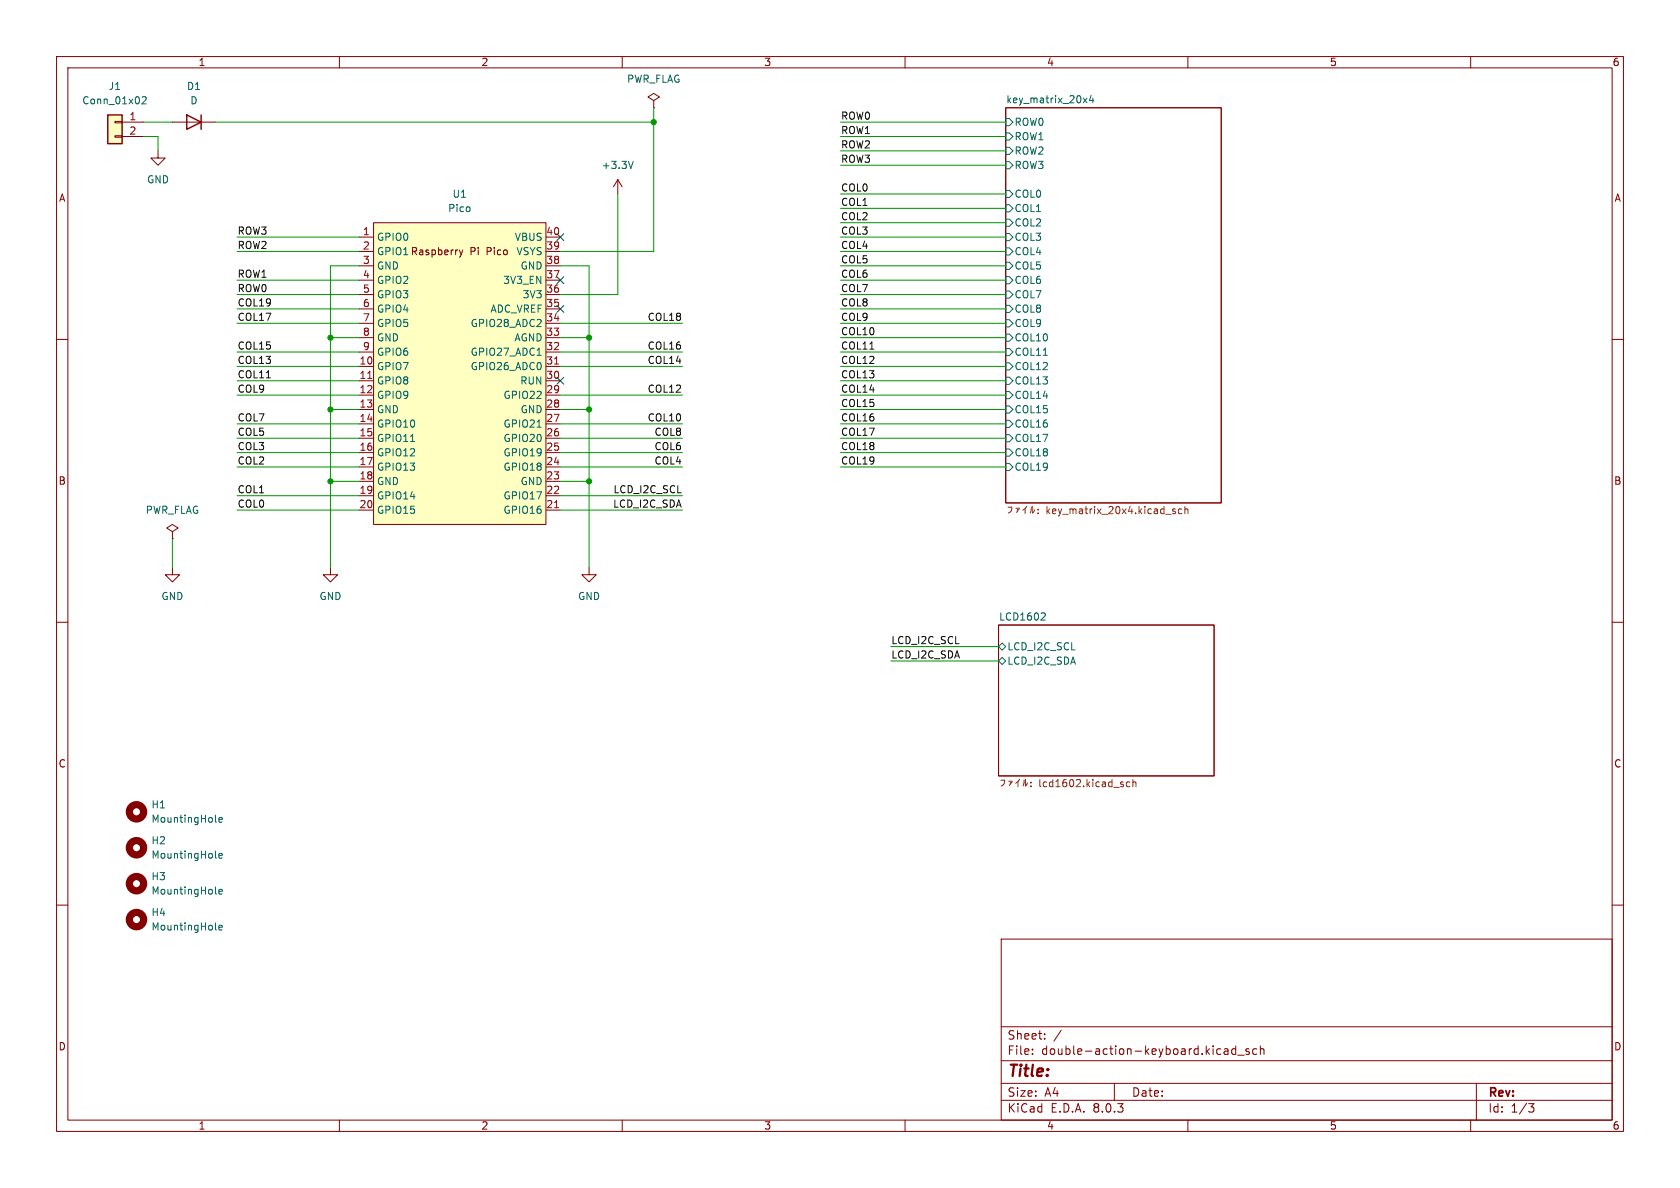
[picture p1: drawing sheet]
<svg xmlns="http://www.w3.org/2000/svg" width="297mm" height="210mm" viewBox="0 0 297 210" stroke-linecap="round" stroke-linejoin="round" font-family="sans-serif">
<g fill="none" stroke="#840000" stroke-width=".18">
<path d="M10 10h277v190h-277zM12 12h273v186h-273zM60 10v2M110 10v2M115.6 17.8l1-.7-1-.6-1 .6 1 .7v1.3M115.6 19.1h.1M160 10v2M177.8 19.1h38.1v69.8h-38.1zM210 10v2M260 10v2M10 60h2M285 60h2"/>
<path d="M30.5 94l1-.7-1-.6-1 .6 1 .7v1.3M30.5 95.3h.1M10 110h2M30.5 100.3v1.3h1.2l-1.2 1.3-1.3-1.3h1.3M58.4 100.3v1.3h1.3l-1.3 1.3-1.3-1.3h1.3M104.1 100.3v1.3h1.3l-1.3 1.3-1.2-1.3h1.2M176.5 110.5h38.1v26.7h-38.1zM285 110h2M10 160h2M285 160h2M177 166h108v32h-108zM60 198v2"/>
<path d="M110 198v2M160 198v2M177 194.5h108M177 191.5h108M177 187.5h108M177 181.5h108M182.5 186.3v.1M182.5 185.5v.1M184.7 183.6v.1M184.7 182.8v.1M187.6 182.1l-1.3 2M197 191.5v3"/>
<path d="M210 198v2M216.5 185.5h.5l.1 .9M217.1 185.8h-.5a.29 .29 0 0 0-.2 .3 .29 .29 0 0 0 .2 .3l.5-.1M218.5 185.5l-.5-.1-.3 .3v.4l.2 .2h.6M218.5 184.9v1.5M218.8 186.5h1.2M220.8 185.5l-.3-.1-.3 .2 .1 .2 .5 .2v.3h-.6M222.2 185.5l-.5-.1-.2 .3v.4l.1 .2h.6M222.8 185.5l.2-.1 .4 .1 .1 .9M222.8 184.9v1.5M260 198v2M261 191.5v6.5"/>
<path d="M270.2 195.1h1l-.5 .6 .4 .1 .1 .5-.3 .3h-.4"/>
</g>
<g fill="none" stroke="#006464" stroke-width=".18">
<path d="M191.5 17.3l.7 .9M192.2 17.3l-.7 .9M192.9 16.8l-.3 1h.8M193.2 17.3v.9M177.8 26h.6l.7 .7-.7 .6h-.6zM177.8 28.6h.6l.7 .6-.7 .6h-.6zM177.8 23.5h.6l.7 .6-.7 .7h-.6zM177.8 21h.6l.7 .6-.7 .6h-.6zM177.8 36.2h.6l.7 .6-.7 .7h-.6zM177.8 38.7h.6l.7 .7-.7 .6h-.6zM177.8 33.7h.6l.7 .6-.7 .6h-.6zM177.8 51.4h.6l.7 .7-.7 .6h-.6z"/>
<path d="M177.8 54h.6l.7 .6-.7 .6h-.6zM177.8 56.5h.6l.7 .7-.7 .6h-.6zM177.8 59.1h.6l.7 .6-.7 .6h-.6zM177.8 43.8h.6l.7 .7-.7 .6h-.6zM177.8 41.3h.6l.7 .6-.7 .6h-.6zM177.8 48.9h.6l.7 .6-.7 .7h-.6zM177.8 46.4h.6l.7 .6-.7 .6h-.6zM177.8 64.1h.6l.7 .7-.7 .6h-.6zM177.8 61.6h.6l.7 .6-.7 .7h-.6zM177.8 79.4h.6l.7 .6-.7 .6h-.6zM177.8 76.8h.6l.7 .7-.7 .6h-.6zM177.8 71.8h.6l.7 .6-.7 .6h-.6z"/>
<path d="M177.8 74.3h.6l.7 .6-.7 .7h-.6zM177.8 66.7h.6l.7 .6-.7 .6h-.6zM177.8 69.2h.6l.7 .7-.7 .6h-.6zM184.4 62.8h.8M177.8 81.9h.6l.7 .7-.7 .6h-.6zM176.5 114.3l.7-.6 .6 .6-.6 .6zM176.5 116.8l.7-.6 .6 .6-.6 .7zM184.3 108.3l.4 .1 .1 .3-.8 .9h.8M38.1 151.5l.2 .2M38.1 145.2l.2 .2M38.1 157.9l.2 .2M38.7 151.3l.6-.1-.1-.3h-.3l-.2 .1 .1 .6h.4"/>
<path d="M38.7 144.9l.6-.1-.1-.2-.3-.1-.2 .2 .1 .6h.4M38.7 157.6l.6-.1-.1-.2-.3-.1-.2 .2 .1 .6h.4M38.1 164.2l.2 .2M38.7 164l.6-.1-.1-.3h-.3l-.2 .1 .1 .6h.4"/>
</g>
<g fill="none" stroke="#725600" stroke-width=".18">
<path d="M178.2 89.7h.7a.82 .82 0 0 1-.6 1M179.6 89.8h.6l-.2 .4M179.9 90l-.2 .6M181.2 89.9v.9M181.2 89.9l-.4 .3M181.5 89.5l-.3 .4M182.3 89.6l-.2 1.1M182.6 89.5v1.2l.3-.6M183.5 90.7v.1M183.5 90v.1M207.8 90h-.3l-.2 .1 .1 .2 .4 .1v.3h-.5M208.9 90h-.3l-.3 .2 .1 .5h.5"/>
<path d="M209.5 90.1l.2-.1h.3v.8M209.5 89.5v1.3M176.9 137.9h.7a.82 .82 0 0 1-.6 1M178.3 138.1h.6l-.2 .4M178.6 138.3l-.2 .6M180 138.2v.9M180 138.2l-.5 .3M180.3 137.7l-.3 .5M181 137.9l-.1 1M181.3 137.7v1.2l.3-.5M182.3 138.9v.2M182.3 138.3v.1"/>
<path d="M199.7 138.3l-.3-.1-.3 .3 .1 .5h.5M200.3 138.3l.2-.1 .3 .1v.8M200.3 137.8v1.3"/>
</g>
<g fill="none" stroke="#840000" stroke-width="1.3">
<circle cx="24.1" cy="143.5" r="1.27"/>
<circle cx="24.1" cy="156.2" r="1.27"/>
<circle cx="24.1" cy="149.9" r="1.27"/>
<circle cx="24.1" cy="162.6" r="1.27"/>
</g>
<path d="M66 39.4h30.5v53.3h-30.5z" fill="#ffffc2"/>
<g fill="none" stroke="#840000" stroke-width=".18">
<path d="M66 39.4h30.5v53.3h-30.5zM109.2 31.8l-.7 1.2M109.2 31.8v2.5M109.2 31.8l.8 1.2M63.5 41.9h2.5M63.5 44.5h2.5M63.5 47h2.5M63.5 59.7h2.5M63.5 57.2h2.5M63.5 54.6h2.5M63.5 52.1h2.5M63.5 49.5h2.5"/>
<path d="M81.2 44.2l.3 .8M81.5 45l-.3 .5M81.8 44.2l-.3 .8M96.5 41.9h2.6M96.5 44.5h2.6M96.5 47h2.6M96.5 59.7h2.6M96.5 57.2h2.6M96.5 54.6h2.6M96.5 52.1h2.6M96.5 49.5h2.6M63.5 64.8h2.5"/>
<path d="M63.5 67.3h2.5M63.5 69.9h2.5M63.5 72.4h2.5M63.5 74.9h2.5M63.5 77.5h2.5M63.5 62.2h2.5M96.5 64.8h2.6M96.5 67.3h2.6M96.5 69.9h2.6M96.5 72.4h2.6M96.5 74.9h2.6M96.5 77.5h2.6"/>
<path d="M96.5 62.2h2.6M63.5 80h2.5M63.5 82.6h2.5M63.5 85.1h2.5M63.5 87.6h2.5M63.5 90.2h2.5M96.5 80h2.6M96.5 82.6h2.6M96.5 85.1h2.6M96.5 87.6h2.6M96.5 90.2h2.6"/>
</g>
<path d="M65 66.9h.7M98 64.4h.8M98 89.8h.8" fill="none" stroke="#a90000" stroke-width=".18"/>
<path d="M111.9 28.5l-.4 1.3M72.6 78h.7M94.9 75.5h.8M94.9 62.8h.8" fill="none" stroke="#006464" stroke-width=".18"/>
<path d="M19 20.3h2.6v5.1h-2.6z" fill="#ffffc2"/>
<path d="M20.3 24h1.3v.3h-1.3zM20.3 21.5h1.3v.2h-1.3zM21.6 21.6h3.8M21.6 24.1h3.8M27.9 26.7v1.2h1.3l-1.3 1.3-1.2-1.3h1.2M30.5 21.6h7.6" fill="none" stroke="#840000" stroke-width=".18"/>
<path d="M19 20.3h2.6v5.1h-2.6zM33 20.3l2.6 1.3-2.6 1.3zM35.6 20.3v2.6" fill="none" stroke="#840000" stroke-width=".25"/>
<path d="M25.1 17.2l.5-.1 .3 .4-.8 .9h.8" fill="none" stroke="#006464" stroke-width=".18"/>
<path d="M47.1 66.8h.7M153.8 61.7h.7" fill="none" stroke="#0f0f0f" stroke-width=".18"/>
<g fill="none" stroke="#009600" stroke-width=".18">
<path d="M115.6 19.1v25.4h-16.5M25.4 21.6h5.1M25.4 24.1h2.5v2.6M38.1 21.6h77.5M109.2 34.3v17.8h-10.1M148.6 36.8h29.2M148.6 39.4h29.2M148.6 34.3h29.2M148.6 21.6h29.2M148.6 29.2h29.2M148.6 24.1h29.2M148.6 26.7h29.2"/>
<path d="M41.9 44.5h21.6M41.9 41.9h21.6M41.9 57.2h21.6M41.9 54.6h21.6M41.9 49.5h21.6M41.9 52.1h21.6M58.4 59.7h5.1M63.5 47h-5.1v53.3M99.1 47h5v53.3M99.1 57.2h21.5M99.1 59.7h5M148.6 44.5h29.2"/>
<path d="M148.6 41.9h29.2M148.6 47h29.2M148.6 57.2h29.2M148.6 54.6h29.2M148.6 49.5h29.2M148.6 59.7h29.2M148.6 52.1h29.2M41.9 64.8h21.6M41.9 62.2h21.6M41.9 74.9h21.6M41.9 69.9h21.6M41.9 77.5h21.6"/>
<path d="M41.9 67.3h21.6M58.4 72.4h5.1M99.1 64.8h21.5M99.1 62.2h21.5M99.1 72.4h5M99.1 74.9h21.5M99.1 69.9h21.5M99.1 77.5h21.5M148.6 64.8h29.2M148.6 62.2h29.2M148.6 72.4h29.2M148.6 74.9h29.2"/>
<path d="M148.6 69.9h29.2M148.6 77.5h29.2M148.6 67.3h29.2M30.5 95.3v5M41.9 87.6h21.6M41.9 80h21.6M41.9 82.6h21.6M41.9 90.2h21.6M58.4 85.1h5.1M99.1 87.6h21.5M99.1 80h21.5M99.1 85.1h5"/>
<path d="M99.1 82.6h21.5M99.1 90.2h21.5M148.6 80h29.2M148.6 82.6h29.2M157.5 116.8h19M157.5 114.3h19"/>
</g>
<path d="M98.5 41.3l1.2 1.2M98.5 54l1.2 1.2M98.5 48.9l1.2 1.2M99.7 41.3l-1.2 1.2M99.7 54l-1.2 1.2M99.7 48.9l-1.2 1.2M98.5 66.7l1.2 1.2M99.7 66.7l-1.2 1.2" fill="none" stroke="#000084" stroke-width=".18"/>
<g fill="#009600" stroke="#009600" stroke-width=".18">
<circle cx="104.1" cy="59.7" r=".46"/>
<circle cx="58.4" cy="59.7" r=".46"/>
<circle cx="58.4" cy="85.1" r=".46"/>
<circle cx="115.6" cy="21.6" r=".46"/>
<circle cx="104.1" cy="72.4" r=".46"/>
<circle cx="104.1" cy="85.1" r=".46"/>
<circle cx="58.4" cy="72.4" r=".46"/>
</g>
<text font-size="2.8" fill="#840000" x="178" y="190.9">Title:</text>
<g font-size="2.1" fill="#840000">
<text x="178" y="184">Sheet:</text>
<text x="178" y="186.7">File:</text>
<text x="184.1" y="186.7">double-action-keyboard.kicad_sch</text>
<text x="178" y="196.9">KiCad</text>
<text x="178" y="194.1">Size:</text>
<text x="184.7" y="194.1">A4</text>
<text x="185.7" y="196.9">E.D.A.</text>
<text x="193.3" y="196.9">8.0.3</text>
<text x="200" y="194.1">Date:</text>
<text x="263" y="194.3">Rev:</text>
<text x="263" y="196.9">Id:</text>
<text x="267.1" y="196.9">1/3</text>
</g>
<g font-size="1.8" fill="#840000">
<text x="35" y="11.9">1</text>
<text x="85" y="11.9">2</text>
<text x="135" y="11.9">3</text>
<text x="185" y="11.9">4</text>
<text x="235" y="11.9">5</text>
<text x="285" y="11.9">6</text>
<text x="10.3" y="35.9">A</text>
<text x="285.3" y="35.9">A</text>
<text x="83.1" y="45.3">Pi</text>
<text x="86.1" y="45.3">Pico</text>
<text x="10.3" y="85.9">B</text>
<text x="285.3" y="85.9">B</text>
<text x="10.3" y="135.9">C</text>
<text x="285.3" y="135.9">C</text>
<text x="10.3" y="185.9">D</text>
<text x="285.3" y="185.9">D</text>
<text x="35" y="199.9">1</text>
<text x="85" y="199.9">2</text>
<text x="135" y="199.9">3</text>
<text x="185" y="199.9">4</text>
<text x="235" y="199.9">5</text>
<text x="285" y="199.9">6</text>
</g>
<g font-size="1.8" fill="#006464">
<text x="19.1" y="16.1">J1</text>
<text x="32.9" y="16.1">D1</text>
<text x="110.8" y="14.8">PWR_FLAG</text>
<text x="14.4" y="18.6">Conn_01x02</text>
<text x="33.6" y="18.6">D</text>
<text x="177.8" y="18.3">key_matrix_20x4</text>
<text x="179.3" y="22.5">ROW0</text>
<text x="179.3" y="27.5">ROW2</text>
<text x="179.3" y="25">ROW1</text>
<text x="25.9" y="32.6">GND</text>
<text x="79.9" y="35.2">U1</text>
<text x="106.3" y="30.1">+3.3V</text>
<text x="179.3" y="30.1">ROW3</text>
<text x="179.3" y="35.2">COL0</text>
<text x="79.1" y="37.7">Pico</text>
<text x="179.3" y="37.7">COL1</text>
<text x="179.3" y="40.2">COL2</text>
<text x="66.5" y="42.8">GPIO0</text>
<text x="66.5" y="45.3">GPIO1 Raspberry</text>
<text x="66.5" y="47.9">GND</text>
<text x="90.9" y="42.8">VBUS</text>
<text x="91.2" y="45.3">VSYS</text>
<text x="91.9" y="47.9">GND</text>
<text x="179.3" y="45.3">COL4</text>
<text x="179.3" y="42.8">COL3</text>
<text x="179.3" y="47.9">COL5</text>
<text x="66.5" y="50.4">GPIO2</text>
<text x="66.5" y="52.9">GPIO3</text>
<text x="88.9" y="50.4">3V3_EN</text>
<text x="92.3" y="52.9">3V3</text>
<text x="179.3" y="52.9">COL7</text>
<text x="179.3" y="50.4">COL6</text>
<text x="66.5" y="55.5">GPIO4</text>
<text x="66.5" y="58">GPIO5</text>
<text x="83.1" y="58">GPIO28_ADC2</text>
<text x="86.6" y="55.5">ADC_VREF</text>
<text x="179.3" y="55.5">COL8</text>
<text x="179.3" y="58">COL9</text>
<text x="66.5" y="65.6">GPIO7</text>
<text x="66.5" y="60.6">GND</text>
<text x="66.5" y="63.1">GPIO6</text>
<text x="83.1" y="65.6">GPIO26_ADC0</text>
<text x="83.1" y="63.1">GPIO27_ADC1</text>
<text x="90.8" y="60.6">AGND</text>
<text x="179.3" y="60.6">COL10</text>
<text x="179.3" y="65.6">COL12</text>
<text x="179.3" y="63.1">COL11</text>
<text x="66.5" y="68.2">GPIO8</text>
<text x="66.5" y="70.7">GPIO9</text>
<text x="88.9" y="70.7">GPIO22</text>
<text x="91.9" y="68.2">RUN</text>
<text x="179.3" y="68.2">COL13</text>
<text x="179.3" y="70.7">COL14</text>
<text x="66.5" y="73.3">GND</text>
<text x="66.5" y="75.8">GPIO10</text>
<text x="88.9" y="75.8">GPIO21</text>
<text x="91.9" y="73.3">GND</text>
<text x="179.3" y="73.3">COL15</text>
<text x="179.3" y="75.8">COL16</text>
<text x="66.5" y="78.3">GPIO11</text>
<text x="66.5" y="80.9">GPIO12</text>
<text x="66.5" y="83.4">GPIO13</text>
<text x="88.9" y="83.4">GPIO18</text>
<text x="88.9" y="80.9">GPIO19</text>
<text x="88.9" y="78.3">GPIO20</text>
<text x="179.3" y="83.4">COL19</text>
<text x="179.3" y="80.9">COL18</text>
<text x="179.3" y="78.3">COL17</text>
<text x="66.5" y="86">GND</text>
<text x="66.5" y="88.5">GPIO14</text>
<text x="88.9" y="88.5">GPIO17</text>
<text x="91.9" y="86">GND</text>
<text x="25.7" y="91">PWR_FLAG</text>
<text x="66.5" y="91">GPIO15</text>
<text x="88.9" y="91">GPIO16</text>
<text x="28.4" y="106.3">GND</text>
<text x="56.4" y="106.3">GND</text>
<text x="102.1" y="106.3">GND</text>
<text x="176.5" y="109.8">LCD1602</text>
<text x="178" y="115.2">LCD_I2C_SCL</text>
<text x="178" y="117.7">LCD_I2C_SDA</text>
<text x="26.7" y="143.1">H1</text>
<text x="26.7" y="149.5">H2</text>
<text x="26.7" y="145.6">MountingHole</text>
<text x="26.7" y="152">MountingHole</text>
<text x="26.7" y="155.8">H3</text>
<text x="26.7" y="158.3">MountingHole</text>
<text x="26.7" y="162.2">H4</text>
<text x="26.7" y="164.7">MountingHole</text>
</g>
<g font-size="1.8" fill="#a90000">
<text x="22.8" y="21.3">1</text>
<text x="22.8" y="23.9">2</text>
<text x="64.1" y="41.7">1</text>
<text x="96.5" y="41.7">40</text>
<text x="64.1" y="44.2">2</text>
<text x="64.1" y="46.7">3</text>
<text x="96.5" y="46.7">38</text>
<text x="96.5" y="44.2">39</text>
<text x="64.1" y="49.3">4</text>
<text x="64.1" y="51.8">5</text>
<text x="96.5" y="51.8">36</text>
<text x="96.5" y="49.3">37</text>
<text x="64.1" y="54.4">6</text>
<text x="64.1" y="56.9">7</text>
<text x="64.1" y="59.4">8</text>
<text x="96.5" y="59.4">33</text>
<text x="96.5" y="56.9">34</text>
<text x="96.5" y="54.4">35</text>
<text x="63.5" y="64.5">10</text>
<text x="64.1" y="62">9</text>
<text x="96.5" y="64.5">31</text>
<text x="96.5" y="62">32</text>
<text x="63.5" y="67.1">11</text>
<text x="63.5" y="69.6">12</text>
<text x="96.5" y="69.6">29</text>
<text x="96.5" y="67.1">30</text>
<text x="63.5" y="72.1">13</text>
<text x="63.5" y="74.7">14</text>
<text x="63.5" y="77.2">15</text>
<text x="96.5" y="77.2">26</text>
<text x="96.5" y="74.7">27</text>
<text x="96.5" y="72.1">28</text>
<text x="63.5" y="79.8">16</text>
<text x="63.5" y="82.3">17</text>
<text x="96.5" y="82.3">24</text>
<text x="96.5" y="79.8">25</text>
<text x="63.5" y="84.8">18</text>
<text x="63.5" y="87.4">19</text>
<text x="63.5" y="89.9">20</text>
<text x="96.5" y="89.9">21</text>
<text x="96.5" y="87.4">22</text>
<text x="96.5" y="84.8">23</text>
</g>
<g font-size="1.8" fill="#0f0f0f">
<text x="148.6" y="21.2">ROW0</text>
<text x="148.6" y="23.8">ROW1</text>
<text x="148.6" y="26.3">ROW2</text>
<text x="148.6" y="28.9">ROW3</text>
<text x="148.6" y="33.9">COL0</text>
<text x="41.9" y="41.6">ROW3</text>
<text x="148.6" y="41.6">COL3</text>
<text x="148.6" y="36.5">COL1</text>
<text x="148.6" y="39">COL2</text>
<text x="41.9" y="44.1">ROW2</text>
<text x="148.6" y="44.1">COL4</text>
<text x="148.6" y="46.6">COL5</text>
<text x="41.9" y="51.7">ROW0</text>
<text x="41.9" y="49.2">ROW1</text>
<text x="148.6" y="49.2">COL6</text>
<text x="148.6" y="51.7">COL7</text>
<text x="41.9" y="54.3">COL19</text>
<text x="41.9" y="56.8">COL17</text>
<text x="114.4" y="56.8">COL18</text>
<text x="148.6" y="54.3">COL8</text>
<text x="148.6" y="56.8">COL9</text>
<text x="148.6" y="59.3">COL10</text>
<text x="41.9" y="64.4">COL13</text>
<text x="41.9" y="61.9">COL15</text>
<text x="114.4" y="61.9">COL16</text>
<text x="114.4" y="64.4">COL14</text>
<text x="148.6" y="64.4">COL12</text>
<text x="148.6" y="61.9">COL11</text>
<text x="41.9" y="67">COL11</text>
<text x="41.9" y="69.5">COL9</text>
<text x="114.4" y="69.5">COL12</text>
<text x="148.6" y="69.5">COL14</text>
<text x="148.6" y="67">COL13</text>
<text x="41.9" y="77.1">COL5</text>
<text x="41.9" y="74.6">COL7</text>
<text x="114.4" y="74.6">COL10</text>
<text x="115.6" y="77.1">COL8</text>
<text x="148.6" y="72">COL15</text>
<text x="148.6" y="74.6">COL16</text>
<text x="148.6" y="77.1">COL17</text>
<text x="41.9" y="79.7">COL3</text>
<text x="41.9" y="82.2">COL2</text>
<text x="115.6" y="79.7">COL6</text>
<text x="115.6" y="82.2">COL4</text>
<text x="148.6" y="79.7">COL18</text>
<text x="148.6" y="82.2">COL19</text>
<text x="41.9" y="87.3">COL1</text>
<text x="41.9" y="89.8">COL0</text>
<text x="108.3" y="89.8">LCD_I2C_SDA</text>
<text x="108.4" y="87.3">LCD_I2C_SCL</text>
<text x="157.5" y="114">LCD_I2C_SCL</text>
<text x="157.5" y="116.5">LCD_I2C_SDA</text>
</g>
<g font-size="1.8" fill="#725600">
<text x="184.9" y="91.2">key_matrix_20x4.kicad_sch</text>
<text x="183.6" y="139.5">lcd1602.kicad_sch</text>
</g>
</svg>
